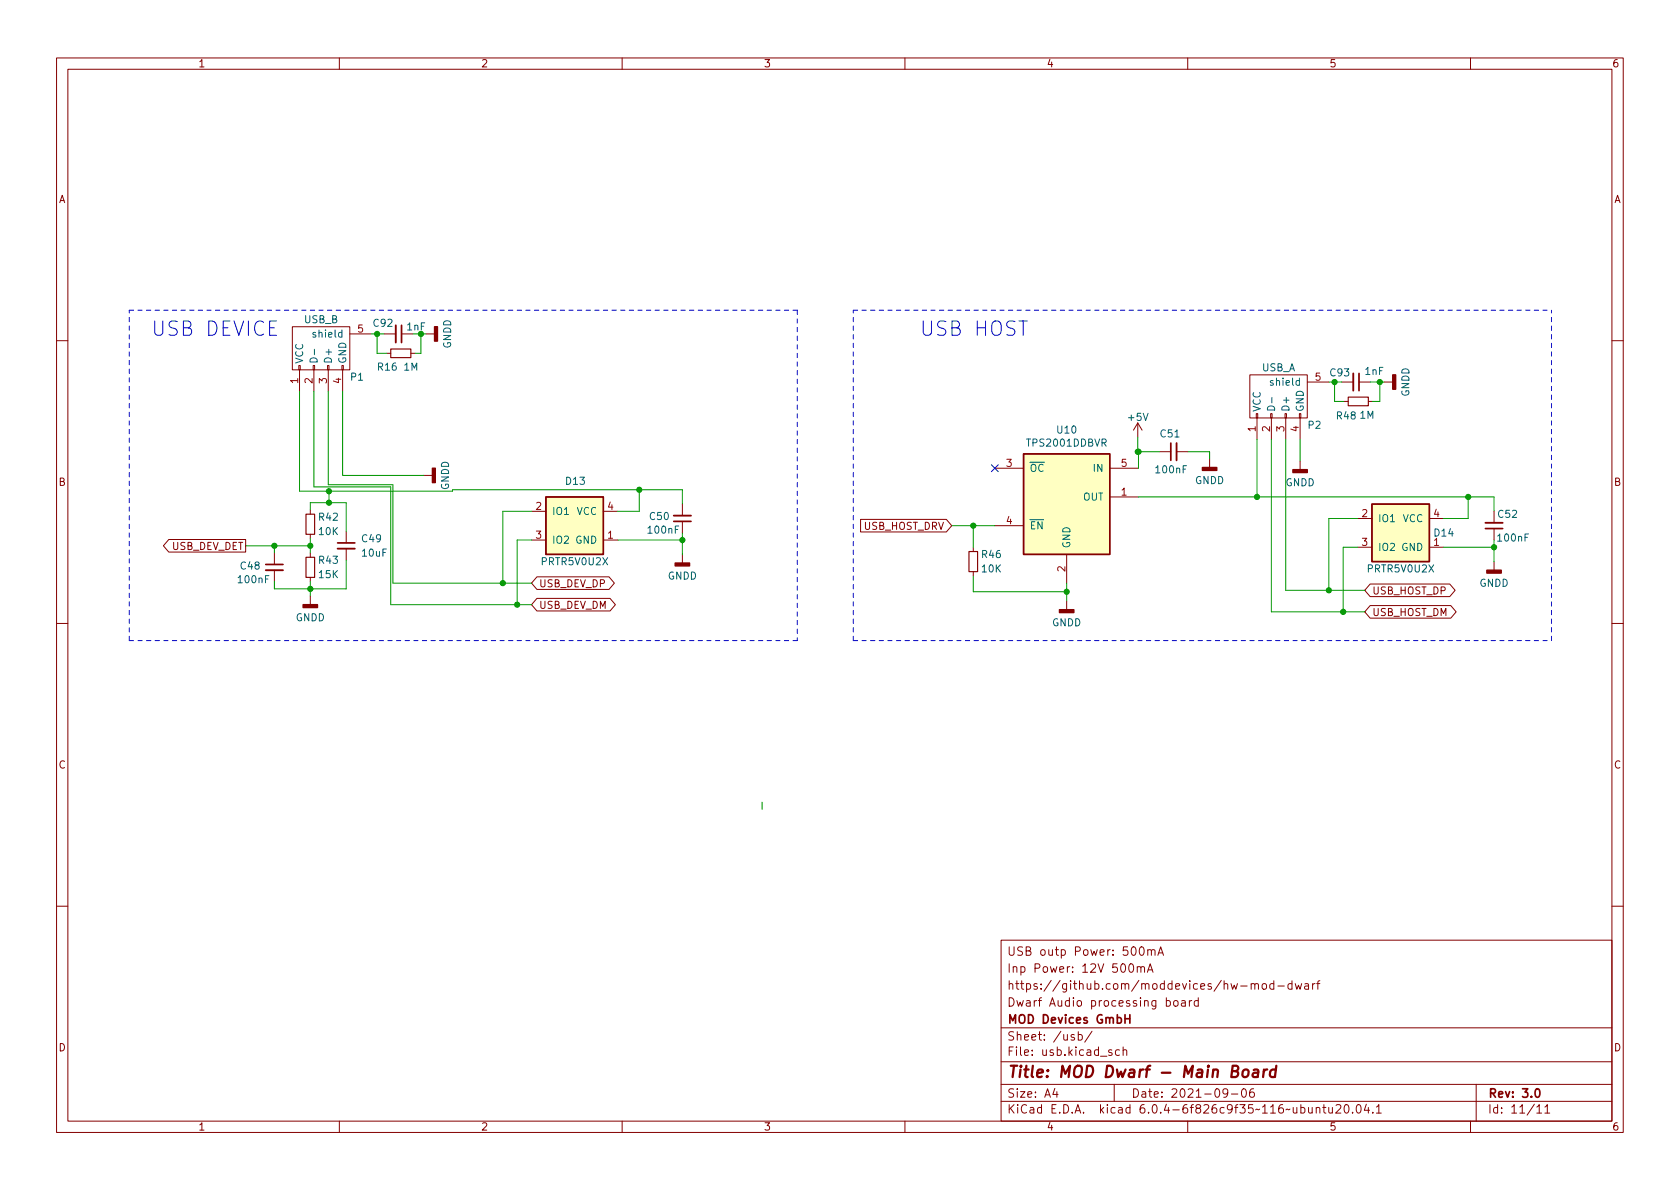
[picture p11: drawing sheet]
<svg xmlns="http://www.w3.org/2000/svg" width="297mm" height="210mm" viewBox="0 0 297 210" stroke-linecap="round" stroke-linejoin="round" font-family="sans-serif">
<g fill="none" stroke="#840000" stroke-width=".18">
<path d="M10 10.2h277v190.1h-277zM12 12.2h273v186.1h-273zM60 10.2v2M110 10.2v2M160 10.2v2M210 10.2v2M260 10.2v2M51.7 57.8h10.1v7.6h-10.1zM61.8 59h3.9M67.9 59h2.1M71 59h2M75.3 59h1.5"/>
<path d="M10 60.2h2M52.8 64.6h.3v.8h-.3zM53 65.4v3.8M55.4 64.6h.2v.8h-.2zM55.5 65.4v3.8M57.9 64.6h.3v.8h-.3zM58 65.4v3.8M60.5 64.6h.2v.8h-.2zM60.6 65.4v3.8M68.3 62.5h.8M72.6 62.5h.8M201.2 74.8l-.8 1.3"/>
<path d="M201.2 74.8v2.5M201.2 74.8l.7 1.3M205 79.9h2M208 79.9h2.1M221 66.3h10.1v7.6h-10.1zM222.1 73.1h.3v.8h-.3zM222.2 73.9v3.8M224.7 73.1h.2v.8h-.2zM224.8 73.9v3.8M227.2 73.1h.3v.8h-.3zM227.3 73.9v3.8M229.7 73.1h.3v.8h-.3z"/>
<path d="M229.9 73.9v3.8M231.1 67.6h3.8M237.2 67.6h2.1M237.6 71h.8M240.3 67.6h2M241.9 71h.8M244.7 67.6h1.6M285 60.2h2M29.8 95.4h13.6v2.2h-13.6l-.9-1.1zM48.5 97.8v2M54.9 90.2v.7M54.9 94.5v.7"/>
<path d="M54.9 97.8v.7M61.2 94v2M61.2 97v2.1M74.9 84.1h1.6M94 95.5h2.5M94 90.4h2.5M106.7 95.5h2.5M106.7 90.4h2.5M120.6 89.1v2.1M120.6 92.2v2M120.6 98v1.6M152.2 91.8h15.1l1 1.2-1 1.1h-15.1z"/>
<path d="M172.1 96.8v.7M175.9 82.8h5.1M175.9 93h5.1M188.6 98v5.1M196.2 87.9h5.1M196.2 82.8h5.1M213.9 81.1v1.6M229.9 81.5v1.6M240 96.8h2.6M240 91.7h2.6M252.7 96.8h2.6M252.7 91.7h2.6"/>
<path d="M264.2 90.4v2.1M264.2 93.5v2M264.2 99.3v1.5M10 110.2h2M48.5 100.8v2.1M54.9 102.1v.8M54.9 105.4v1.5M94.9 102h12.8l.9 1.1-.9 1.1h-12.8l-.9-1.1zM94.9 105.8h13l.9 1.1-.9 1.1h-13l-.9-1.1zM172.1 101.1v.7M188.6 106.3v1.5M242.3 107.1h14.2l1 1.1-1 1.1h-14.2l-1-1.1z"/>
<path d="M242.3 103.3h14l1 1.1-1 1.1h-14l-1-1.1zM285 110.2h2M10 160.2h2M177 166.3h108v32h-108zM199.7 170.6l.2-.2a.81 .81 0 0 1 .6 .7 .81 .81 0 0 1-.3 .8h-.1a.81 .81 0 0 1-.4-1.3zM201.1 171.1l.2-.2 .3 .1 .1 .9M201.1 170.9v1M201.6 167.6l.2-.2a.81 .81 0 0 1 .6 .7 .81 .81 0 0 1-.3 .8h-.2a.81 .81 0 0 1-.3-1.3zM201.7 171.1l.2-.2 .4 .1 .1 .9M202.9 171.9l.5-1.5 .5 1.5M202.9 168.1l.2-.2 .4 .1 .1 .9M202.9 167.9v1"/>
<path d="M203 171.5h.7M203.6 168.1l.2-.2 .3 .1 .1 .9M204.7 168.9l.5-1.5 .5 1.5M204.9 168.5h.7M206.2 177l.4-.1 .3 .3v.4l-.1 .3h-.6M207.6 177l.4-.1 .3 .3v.4l-.3 .3h-.4l-.1-.3v-.4zM208.9 177h.6l.1 .9M209.6 177.3l-.5 .1a.29 .29 0 0 0-.2 .2 .29 .29 0 0 0 .2 .3h.5M210.3 176.9v1M210.7 176.9l-.3 .1-.1 .2M211.9 177l-.5-.1-.3 .3v.4l.2 .3h.6M211.9 176.4v1.5"/>
<path d="M221.2 174.1l.2-.2 .4 .1 .1 .9M221.2 173.9v1M221.9 174.1l.2-.2 .3 .1 .1 .9M223.3 174l.3-.1 .3 .3v.4l-.3 .3h-.3l-.2-.3v-.4zM225.2 174l-.4-.1-.3 .3v.4l.1 .3h.6M225.2 173.4v1.5M225.9 174.4h1.2M228.4 174l-.4-.1-.3 .3v.4l.2 .3h.5M228.4 173.4v1.5M229 173.9l.3 1 .3-.7 .3 .7 .2-1M230.7 174h.6l.1 .9M231.4 174.3l-.5 .1a.29 .29 0 0 0-.3 .2 .29 .29 0 0 0 .3 .3h.5"/>
<path d="M232.1 173.9v1M232.5 173.9l-.3 .1-.1 .2M232.8 173.9h.6M233.4 173.4l-.4 .2v1.3M285 160.2h2M60 198.3v2M110 198.3v2M160 198.3v2M177 194.8h108M177 191.8h108M177 187.8h108M177 181.8h108"/>
<path d="M186.5 192.5l-.4 1h1M186.9 193v1M189.9 183l-.3-.1-.2 .2v.3l.5 .1v.4h-.5M190.6 183l.5-.1 .3 .3v.4l-.2 .3h-.6M190.6 182.4v1.5M193.1 182.4l-1.3 1.9M196.6 185.7l-.4-.1-.2 .2 .1 .3 .5 .1v.4h-.6M197 191.8v3M197.9 185.7l-.4-.1-.3 .3v.4l.2 .3h.5M198.6 185.8l.2-.2 .3 .1 .1 .9M198.6 185.1v1.5M210 198.3v2"/>
<path d="M217.1 193.2l-.3 .3h-.3l-.3-.3 .2-.6 .4-.1 .2 .2a.99 .99 0 0 1-.4 1.3h-.2M217.7 193.5h1.2M219.7 192.6l.2-.1a.81 .81 0 0 1 .5 .7 .81 .81 0 0 1-.3 .8h-.1a.81 .81 0 0 1-.6-.6 .81 .81 0 0 1 .3-.8zM221.6 192.5a.59 .59 0 0 0-.7 .7v.5l.2 .3h.4l.2-.1 .1-.5-.2-.2-.4-.1-.3 .3M232.7 196l.2-.2 .4 .1 .1 .9M232.7 195.8v1M233.9 195.8h.5M234.1 195.3v1.3l.3 .2M234.9 195.8l.1 1h.4l.2-.1M235.6 195.8v1M236.2 195.5l.6-.2 .2 .2 .1 .3-1 1h1M237.8 195.5l.2-.2a.81 .81 0 0 1 .6 .7 .81 .81 0 0 1-.3 .8h-.2a.81 .81 0 0 1-.3-1.3z"/>
<path d="M239.1 196.7v.1M240 195.4l.1-.1a.81 .81 0 0 1 .6 .7 .81 .81 0 0 1-.3 .8h-.1a.81 .81 0 0 1-.6-.6 .81 .81 0 0 1 .3-.8zM241.6 195.3l-.4 1h.9M241.9 195.8v1M242.7 196.7v.1M243.4 195.8l.4-.5v1.5M243.4 196.8h.8M260 198.3v2M261 191.8v6.5M271.7 195.8l.5-.5v1.5M271.7 196.8h.9M273.1 195.8l.5-.5v1.5"/>
<path d="M273.1 196.8h.9"/>
</g>
<path d="M71 57.5v3.1M207 78.4v3M240.3 66v3.1M47 99.8h3M59.7 96h3M119.1 92.2h3.1M262.6 93.5h3.1M198.9 179.4v1.5M199.8 179.4v1.5M198.9 180.1h.9M271.6 192.6l.2-.1a.82 .82 0 0 1 .6 .7 .82 .82 0 0 1-.3 .8h-.2a.81 .81 0 0 1-.6-.6 .81 .81 0 0 1 .3-.8z" fill="none" stroke="#840000" stroke-width=".3"/>
<path d="M219.8 189.3a.52 .52 0 0 1 .6-.2 .52 .52 0 0 1 .4 .4l-.1 .6a.55 .55 0 0 1-.5 .4 .55 .55 0 0 1-.5-.4zM221.7 189.2l.2-.1 .5 .1v1.3M222.5 189.6l-.7 .1a.4 .4 0 0 0-.3 .3 .4 .4 0 0 0 .2 .5l.7-.1M223.5 189.1l-.2 1.4M224.1 189.1l-.4 .1-.3 .3M225.6 189.2a.66 .66 0 0 0-1 .3l-.1 .6 .2 .3 .1 .1 .6-.1M225.7 188.5l-.3 2" fill="none" stroke="#840000" stroke-width=".4"/>
<path d="M70 57.5v3.1M208 78.4v3M239.3 66v3.1M59.7 97h3M119.1 91.2h3.1M262.6 92.5h3.1M47 100.8h3" fill="none" stroke="#840000" stroke-width=".33"/>
<path d="M69.1 61.7h3.5v1.5h-3.5zM238.4 70.2h3.5v1.5h-3.5zM54.1 90.9h1.5v3.6h-1.5zM54.1 98.5h1.5v3.6h-1.5zM171.3 97.5h1.5v3.6h-1.5z" fill="none" stroke="#840000" stroke-width=".2"/>
<g fill="#840000" stroke="#840000" stroke-width=".25">
<path d="M262.9 100.8h2.5v.5h-2.5z"/>
<path d="M187.3 107.8h2.6v.5h-2.6z"/>
<path d="M212.6 82.7h2.5v.5h-2.5z"/>
<path d="M246.3 66.3h.5v2.5h-.5z"/>
<path d="M119.4 99.6h2.5v.5h-2.5z"/>
<path d="M76.5 82.8h.5v2.5h-.5z"/>
<path d="M76.8 57.8h.5v2.5h-.5z"/>
<path d="M53.6 106.9h2.5v.5h-2.5z"/>
<path d="M228.6 83.1h2.5v.5h-2.5z"/>
</g>
<g fill="#ffffc2" stroke="#ffffc2" stroke-width=".18">
<path d="M242.6 89.1h10.1v10.2h-10.1z"/>
<path d="M181 80.3h15.2v17.7h-15.2z"/>
<path d="M96.5 87.9h10.2v10.1h-10.2z"/>
</g>
<path d="M96.5 87.9h10.2v10.1h-10.2zM181 80.3h15.2v17.7h-15.2zM242.6 89.1h10.1v10.2h-10.1z" fill="none" stroke="#840000" stroke-width=".25"/>
<path d="M55 63.4a.66 .66 0 0 1 .7-.1 .66 .66 0 0 1 .4 .7h-1.3zM55.6 61.8v.9M224.3 71.9a.66 .66 0 0 1 .7-.1 .66 .66 0 0 1 .4 .7h-1.3zM224.9 70.3v.9" fill="none" stroke="#006464" stroke-width=".18"/>
<path d="M22.9 54.9h118.1M141 54.9v58.4M150.9 54.9h123.4M22.9 113.3v-58.4M141 113.3h-118.1M150.9 113.3h123.4M150.9 113.3v-58.4M274.3 113.3v-58.4" fill="none" stroke="#0000c2" stroke-width=".18" stroke-dasharray=".8 .8"/>
<g fill="none" stroke="#009600" stroke-width=".18">
<path d="M65.7 59h2.2M66.7 59v3.5h1.6M73 59h2.3M74.4 59v3.5h-1M53 69.2v17.7h27M55.5 69.2v16.9h13.6v20.8h24.9M58 69.2v16.5h11.5v17.4h24.5M60.6 69.2v14.9h14.3M201.2 77.3v2.6h3.8M201.3 79.9v2.9M210.1 79.9h3.8v1.2M222.2 77.7v10.2"/>
<path d="M224.8 77.7v30.5h16.5M227.3 77.7v26.7h14M229.9 77.7v3.8M234.9 67.6h2.3M236 67.6v3.4h1.6M242.3 67.6h2.4M244 67.6v3.4h-1.3M43.4 96.5h11.5M48.5 96.5v1.3M54.9 90.2v-1.3h6.3v5.1M54.9 95.2v2.6M58.2 86.9v2"/>
<path d="M61.2 99.1v5h-12.7v-1.2M80 86.6h40.6v2.5M94 95.5h-2.6v11.4M94 90.4h-5.1v12.7M109.2 95.5h11.4M113 86.6v3.8h-3.8M120.6 94.2v3.8M168.3 93h7.6M172.1 93v3.8M201.3 87.9h62.9v2.5M240 96.8h-2.5v11.4M240 91.7h-5.1v12.7"/>
<path d="M255.3 96.8h8.9M259.6 87.9v3.8h-4.3M264.2 95.5v3.8M54.9 102.9v2.5M172.1 101.8v2.8h16.5M188.6 103.1v3.2M134.7 141.9v1.2"/>
</g>
<path d="M175.3 82.2l1.2 1.2M176.5 82.2l-1.2 1.2" fill="none" stroke="#000084" stroke-width=".18"/>
<g fill="#009600" stroke="#009600" stroke-width=".18">
<circle cx="244" cy="67.6" r=".46"/>
<circle cx="259.6" cy="87.9" r=".46"/>
<circle cx="236" cy="67.6" r=".46"/>
<circle cx="264.2" cy="96.8" r=".46"/>
<circle cx="237.5" cy="108.2" r=".46"/>
<circle cx="74.4" cy="59" r=".46"/>
<circle cx="66.7" cy="59" r=".46"/>
<circle cx="91.4" cy="106.9" r=".46"/>
<circle cx="88.9" cy="103.1" r=".46"/>
<circle cx="120.6" cy="95.5" r=".46"/>
<circle cx="113" cy="86.6" r=".46"/>
<circle cx="54.9" cy="104.1" r=".46"/>
<circle cx="48.5" cy="96.5" r=".46"/>
<circle cx="201.2" cy="79.9" r=".46"/>
<circle cx="222.2" cy="87.9" r=".46"/>
<circle cx="234.9" cy="104.4" r=".46"/>
<circle cx="172.1" cy="93" r=".46"/>
<circle cx="201.3" cy="79.9" r=".46"/>
<circle cx="188.6" cy="104.6" r=".46"/>
<circle cx="58.2" cy="88.9" r=".46"/>
<circle cx="58.2" cy="86.9" r=".46"/>
<circle cx="54.9" cy="96.5" r=".46"/>
</g>
<g font-size="3.5" fill="#0000c2">
<text x="26.7" y="59.4">USB DEVICE</text>
<text x="162.6" y="59.4">USB HOST</text>
</g>
<text font-size="2.8" fill="#840000" x="178" y="190.6">Title: MOD Dwarf - Main Board</text>
<g font-size="2.1" fill="#840000">
<text x="178" y="172">Inp Power: 12V 500mA</text>
<text x="178" y="169">USB outp Power: 500mA</text>
<text x="178" y="178">Dwarf Audio processing board</text>
<text x="178" y="175">https://github.com/moddevices/hw-mod-dwarf</text>
<text x="178" y="184">Sheet: /usb/</text>
<text x="178" y="181">MOD Devices GmbH</text>
<text x="178" y="186.7">File: usb.kicad_sch</text>
<text x="178" y="196.9">KiCad E.D.A. kicad 6.0.4-6f826c9f35~116~ubuntu20.04.1</text>
<text x="178" y="194.1">Size: A4</text>
<text x="200" y="194.1">Date: 2021-09-06</text>
<text x="263" y="194.1">Rev: 3.0</text>
<text x="263" y="196.9">Id: 11/11</text>
</g>
<g font-size="1.8" fill="#840000">
<text x="35" y="11.9">1</text>
<text x="85" y="11.9">2</text>
<text x="135" y="11.9">3</text>
<text x="185" y="11.9">4</text>
<text x="235" y="11.9">5</text>
<text x="285" y="11.9">6</text>
<text x="10.3" y="35.9">A</text>
<text x="285.3" y="35.9">A</text>
<text x="10.3" y="85.9">B</text>
<text x="285.3" y="85.9">B</text>
<text x="152.7" y="93.7">USB_HOST_DRV</text>
<text x="30.2" y="97.2">USB_DEV_DET</text>
<text x="95.2" y="103.8">USB_DEV_DP</text>
<text x="95.2" y="107.7">USB_DEV_DM</text>
<text x="242.6" y="105.1">USB_HOST_DP</text>
<text x="242.6" y="108.9">USB_HOST_DM</text>
<text x="10.3" y="135.9">C</text>
<text x="285.3" y="135.9">C</text>
<text x="10.3" y="185.9">D</text>
<text x="285.3" y="185.9">D</text>
<text x="35" y="199.9">1</text>
<text x="85" y="199.9">2</text>
<text x="135" y="199.9">3</text>
<text x="185" y="199.9">4</text>
<text x="235" y="199.9">5</text>
<text x="285" y="199.9">6</text>
</g>
<g font-size="1.8" fill="#006464">
<text x="53.8" y="57.1">USB_B</text>
<text x="55.7" y="59.7">shield</text>
<text x="66.1" y="57.8">C92</text>
<text x="72" y="58.4">1nF</text>
<text x="53.6" y="64.4" transform="rotate(-90 53.6 64.4)">VCC</text>
<text x="58.7" y="64.4" transform="rotate(-90 58.7 64.4)">D+</text>
<text x="61.2" y="64.4" transform="rotate(-90 61.2 64.4)">GND</text>
<text x="66.9" y="65.5">R16</text>
<text x="71.4" y="65.5">1M</text>
<text x="79.8" y="61.7" transform="rotate(-90 79.8 61.7)">GNDD</text>
<text x="223.1" y="65.7">USB_A</text>
<text x="62" y="67.3">P1</text>
<text x="225" y="68.2">shield</text>
<text x="235.3" y="66.5">C93</text>
<text x="241.4" y="66.3">1nF</text>
<text x="249.2" y="70.2" transform="rotate(-90 249.2 70.2)">GNDD</text>
<text x="187" y="76.7">U10</text>
<text x="199.6" y="74.4">+5V</text>
<text x="205.2" y="77.3">C51</text>
<text x="222.9" y="72.9" transform="rotate(-90 222.9 72.9)">VCC</text>
<text x="228" y="72.9" transform="rotate(-90 228 72.9)">D+</text>
<text x="230.5" y="72.9" transform="rotate(-90 230.5 72.9)">GND</text>
<text x="231.3" y="75.8">P2</text>
<text x="236.4" y="74.2">R48</text>
<text x="240.5" y="74">1M</text>
<text x="181.8" y="79">TPS2001DDBVR</text>
<text x="182" y="83.4">~{OC}</text>
<text x="193.4" y="83.4">IN</text>
<text x="204.5" y="83.7">100nF</text>
<text x="100.1" y="85.7">D13</text>
<text x="191.5" y="88.5">OUT</text>
<text x="211.3" y="85.6">GNDD</text>
<text x="227.3" y="86">GNDD</text>
<text x="56.4" y="92.1">R42</text>
<text x="56.4" y="94.6">10K</text>
<text x="64.1" y="95.9">C49</text>
<text x="97.5" y="91.1">IO1</text>
<text x="101.9" y="91.1">VCC</text>
<text x="114.7" y="94.4">100nF</text>
<text x="114.9" y="91.9">C50</text>
<text x="182" y="93.6">~{EN}</text>
<text x="243.6" y="92.3">IO1</text>
<text x="248" y="92.3">VCC</text>
<text x="253.6" y="94.9">D14</text>
<text x="264.9" y="91.6">C52</text>
<text x="264.9" y="95.8">100nF</text>
<text x="42.6" y="100.7">C48</text>
<text x="56.4" y="99.7">R43</text>
<text x="64.1" y="98.4">10uF</text>
<text x="95.9" y="99.9">PRTR5V0U2X</text>
<text x="97.5" y="96.1">IO2</text>
<text x="101.7" y="96.1">GND</text>
<text x="173.7" y="98.7">R46</text>
<text x="173.7" y="101.2">10K</text>
<text x="189.2" y="97" transform="rotate(-90 189.2 97)">GND</text>
<text x="241.9" y="101.2">PRTR5V0U2X</text>
<text x="243.6" y="97.4">IO2</text>
<text x="247.8" y="97.4">GND</text>
<text x="42.2" y="103.1">100nF</text>
<text x="56.4" y="102.2">15K</text>
<text x="118" y="102.5">GNDD</text>
<text x="261.6" y="103.8">GNDD</text>
<text x="52.3" y="109.8">GNDD</text>
<text x="186" y="110.7">GNDD</text>
</g>
<g font-size="1.8" fill="#a90000">
<text x="63.3" y="58.8">5</text>
<text x="52.7" y="67.8" transform="rotate(-90 52.7 67.8)">1</text>
<text x="55.2" y="67.8" transform="rotate(-90 55.2 67.8)">2</text>
<text x="57.8" y="67.8" transform="rotate(-90 57.8 67.8)">3</text>
<text x="60.3" y="67.8" transform="rotate(-90 60.3 67.8)">4</text>
<text x="232.6" y="67.3">5</text>
<text x="222" y="76.3" transform="rotate(-90 222 76.3)">1</text>
<text x="224.5" y="76.3" transform="rotate(-90 224.5 76.3)">2</text>
<text x="227.1" y="76.3" transform="rotate(-90 227.1 76.3)">3</text>
<text x="229.6" y="76.3" transform="rotate(-90 229.6 76.3)">4</text>
<text x="177.9" y="82.5">3</text>
<text x="198.3" y="82.5">5</text>
<text x="198.3" y="87.6">1</text>
<text x="94.8" y="90.2">2</text>
<text x="94.8" y="95.2">3</text>
<text x="107.5" y="95.2">1</text>
<text x="107.5" y="90.2">4</text>
<text x="177.9" y="92.7">4</text>
<text x="240.8" y="91.4">2</text>
<text x="253.5" y="91.4">4</text>
<text x="188.3" y="101.1" transform="rotate(-90 188.3 101.1)">2</text>
<text x="240.8" y="96.5">3</text>
<text x="253.5" y="96.5">1</text>
</g>
<text font-size="1.8" fill="#009600" x="79.4" y="86.7" transform="rotate(-90 79.4 86.7)">GNDD</text>
</svg>
